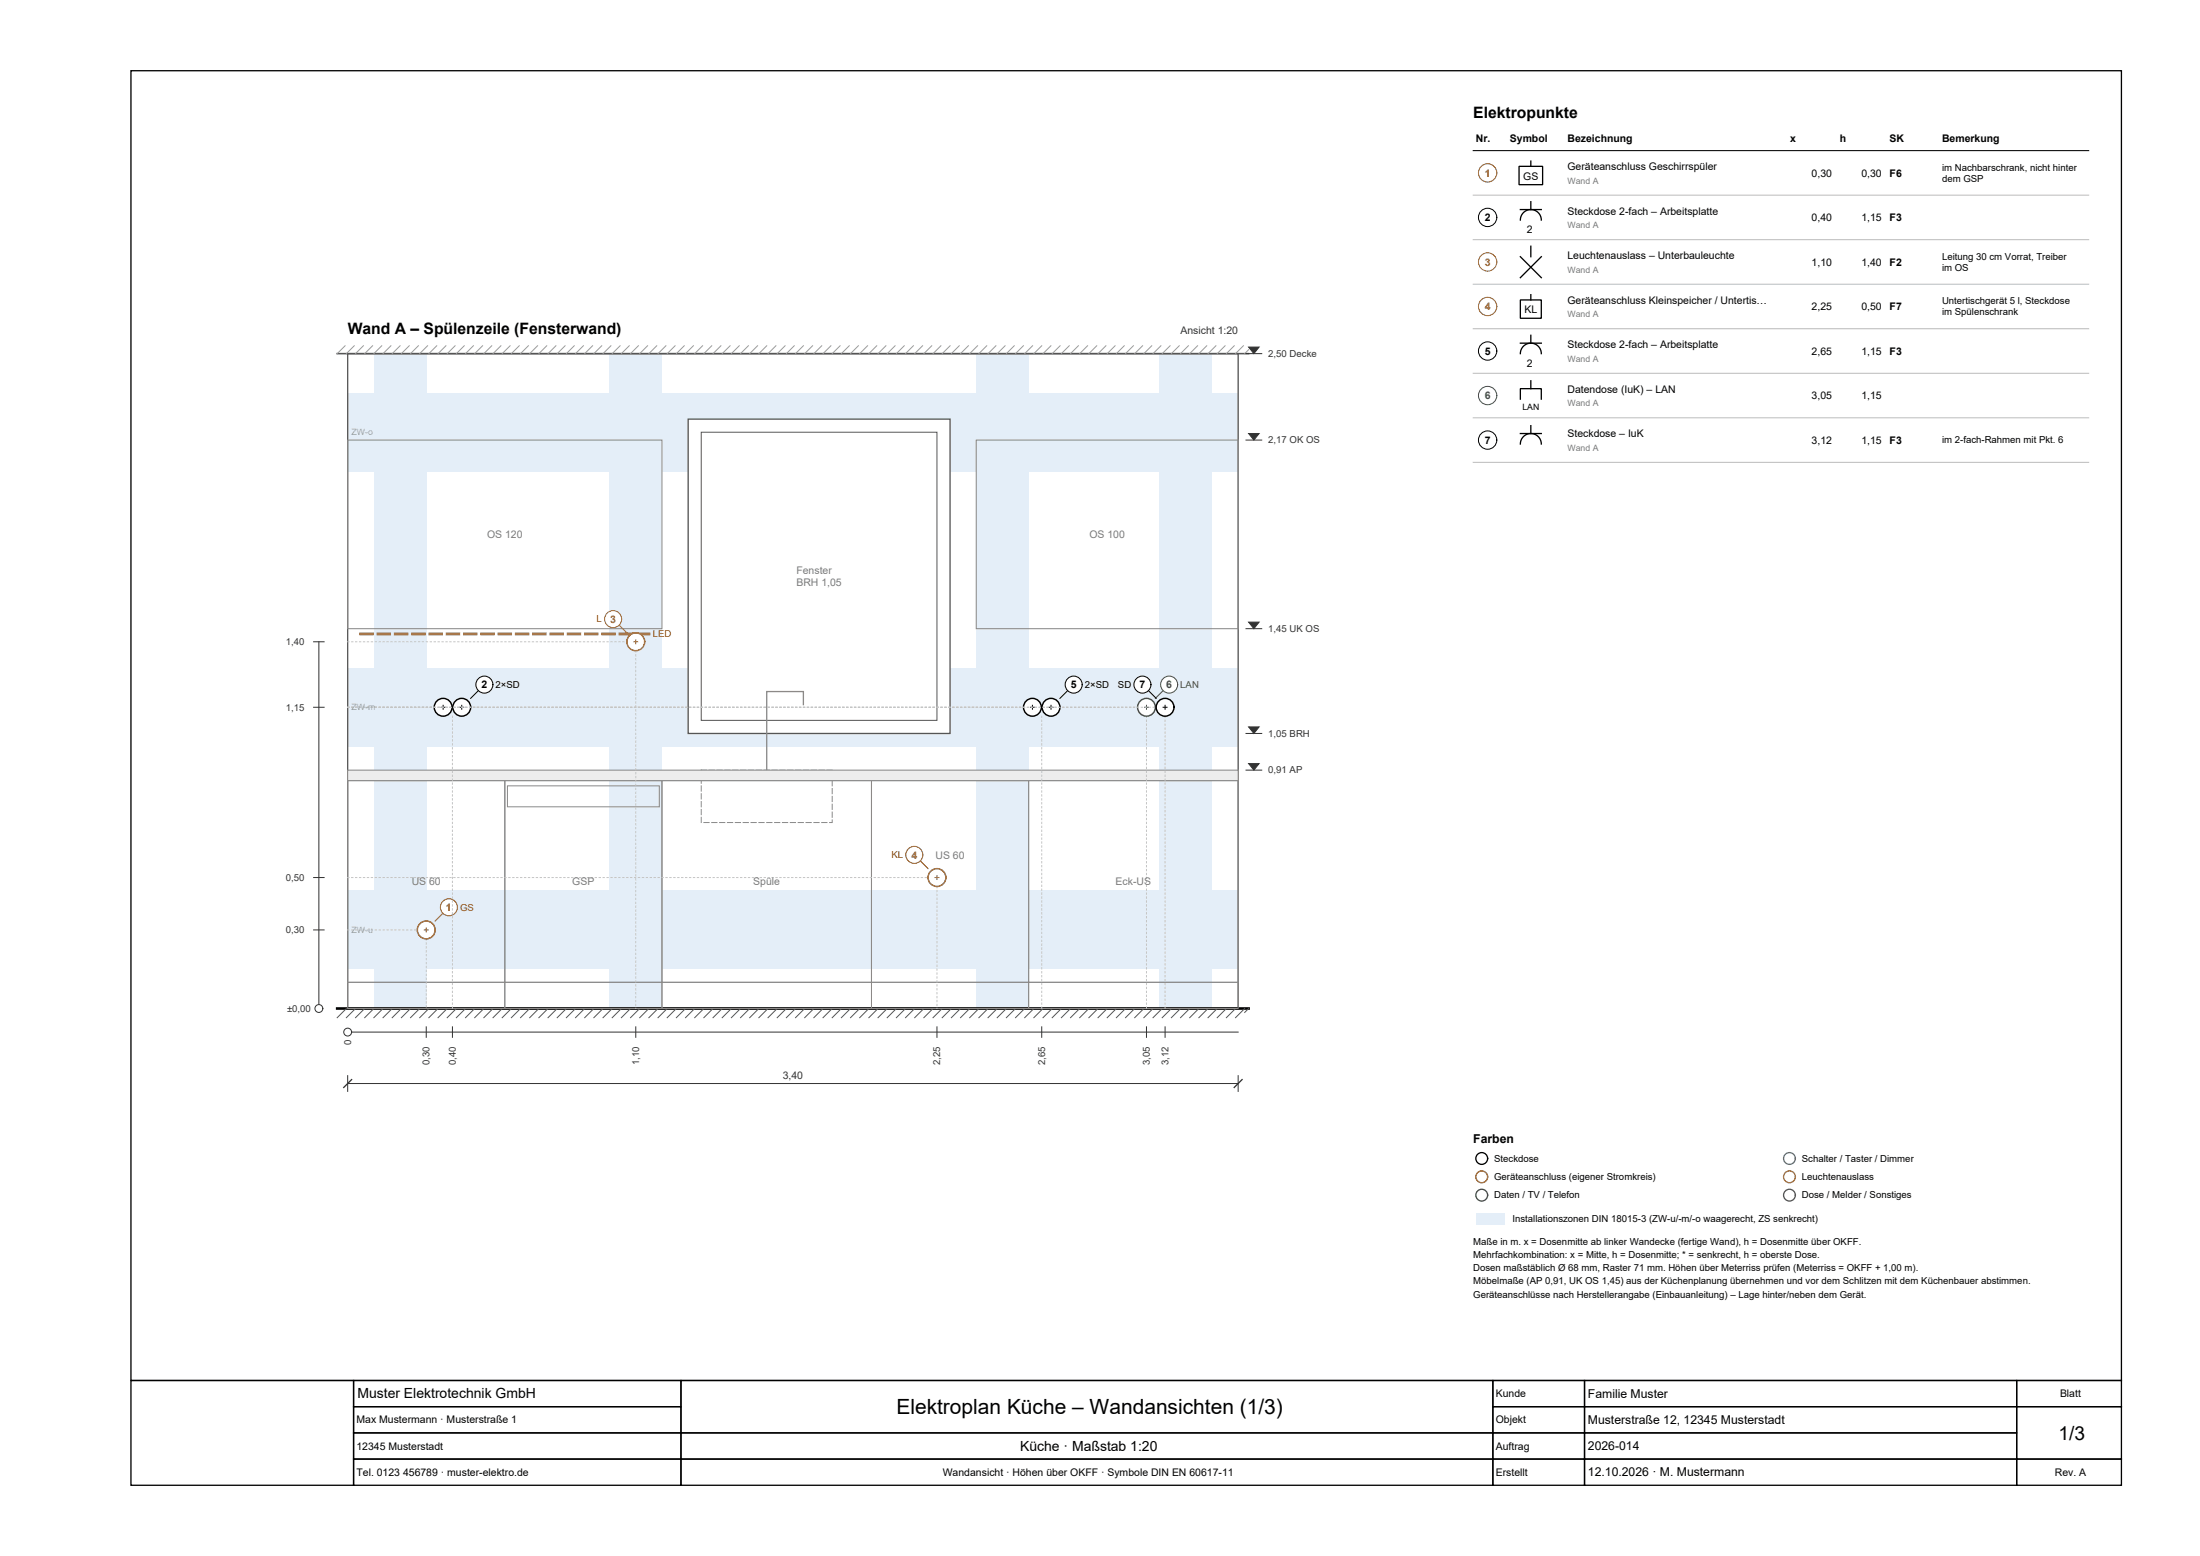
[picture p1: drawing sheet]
<svg xmlns="http://www.w3.org/2000/svg" width="420mm" height="297mm" viewBox="0 0 420 297" stroke-linecap="round" stroke-linejoin="round" font-family="sans-serif">
<g fill="#e4eef8">
<path d="M66.4 170h170v15h-170z" fill-rule="evenodd"/>
<path d="M66.4 75h170v15h-170z" fill-rule="evenodd"/>
<path d="M66.4 127.5h170v15h-170z" fill-rule="evenodd"/>
<path d="M71.4 67.5h10v125h-10z" fill-rule="evenodd"/>
<path d="M221.4 67.5h10v125h-10z" fill-rule="evenodd"/>
<path d="M116.4 67.5h10v125h-10z" fill-rule="evenodd"/>
<path d="M186.4 67.5h10v125h-10z" fill-rule="evenodd"/>
</g>
<path d="M66.4 67.5h170v125h-170z" fill="none" stroke="#555" stroke-width=".25"/>
<path d="M64.4 192.5h174" fill="none" stroke="#000" stroke-width=".5"/>
<g fill="none" stroke="#555" stroke-width=".19">
<path d="M66.1 192.5l-1.7 1.7M67.9 192.5l-1.8 1.7M69.6 192.5l-1.7 1.7M71.4 192.5l-1.8 1.7M73.1 192.5l-1.7 1.7M74.9 192.5l-1.8 1.7M76.6 192.5l-1.7 1.7M78.4 192.5l-1.8 1.7M80.1 192.5l-1.7 1.7M81.9 192.5l-1.8 1.7M83.6 192.5l-1.7 1.7M85.4 192.5l-1.8 1.7"/>
<path d="M87.1 192.5l-1.7 1.7M88.9 192.5l-1.8 1.7M90.6 192.5l-1.7 1.7M92.4 192.5l-1.8 1.7M94.1 192.5l-1.7 1.7M95.9 192.5l-1.8 1.7M97.6 192.5l-1.7 1.7M99.4 192.5l-1.8 1.7M101.1 192.5l-1.7 1.7M102.9 192.5l-1.8 1.7M104.6 192.5l-1.7 1.7M106.4 192.5l-1.8 1.7"/>
<path d="M108.1 192.5l-1.7 1.7M109.9 192.5l-1.8 1.7M111.6 192.5l-1.7 1.7M113.4 192.5l-1.8 1.7M115.1 192.5l-1.7 1.7M116.9 192.5l-1.8 1.7M118.6 192.5l-1.7 1.7M120.4 192.5l-1.8 1.7M122.1 192.5l-1.7 1.7M123.9 192.5l-1.8 1.7M125.6 192.5l-1.7 1.7M127.4 192.5l-1.8 1.7"/>
<path d="M129.1 192.5l-1.7 1.7M130.9 192.5l-1.8 1.7M132.6 192.5l-1.7 1.7M134.4 192.5l-1.8 1.7M136.1 192.5l-1.7 1.7M137.9 192.5l-1.8 1.7M139.6 192.5l-1.7 1.7M141.4 192.5l-1.8 1.7M143.1 192.5l-1.7 1.7M144.9 192.5l-1.8 1.7M146.6 192.5l-1.7 1.7M148.4 192.5l-1.8 1.7"/>
<path d="M150.1 192.5l-1.7 1.7M151.9 192.5l-1.8 1.7M153.6 192.5l-1.7 1.7M155.4 192.5l-1.8 1.7M157.1 192.5l-1.7 1.7M158.9 192.5l-1.8 1.7M160.6 192.5l-1.7 1.7M162.4 192.5l-1.8 1.7M164.1 192.5l-1.7 1.7M165.9 192.5l-1.8 1.7M167.6 192.5l-1.7 1.7M169.4 192.5l-1.8 1.7"/>
<path d="M171.1 192.5l-1.7 1.7M172.9 192.5l-1.8 1.7M174.6 192.5l-1.7 1.7M176.4 192.5l-1.8 1.7M178.1 192.5l-1.7 1.7M179.9 192.5l-1.8 1.7M181.6 192.5l-1.7 1.7M183.4 192.5l-1.8 1.7M185.1 192.5l-1.7 1.7M186.9 192.5l-1.8 1.7M188.6 192.5l-1.7 1.7M190.4 192.5l-1.8 1.7"/>
<path d="M192.1 192.5l-1.7 1.7M193.9 192.5l-1.8 1.7M195.6 192.5l-1.7 1.7M197.4 192.5l-1.8 1.7M199.1 192.5l-1.7 1.7M200.9 192.5l-1.8 1.7M202.6 192.5l-1.7 1.7M204.4 192.5l-1.8 1.7M206.1 192.5l-1.7 1.7M207.9 192.5l-1.8 1.7M209.6 192.5l-1.7 1.7M211.4 192.5l-1.8 1.7"/>
<path d="M213.1 192.5l-1.7 1.7M214.9 192.5l-1.8 1.7M216.6 192.5l-1.7 1.7M218.4 192.5l-1.8 1.7M220.1 192.5l-1.7 1.7M221.9 192.5l-1.8 1.7M223.6 192.5l-1.7 1.7M225.4 192.5l-1.8 1.7M227.1 192.5l-1.7 1.7M228.9 192.5l-1.8 1.7M230.6 192.5l-1.7 1.7M232.4 192.5l-1.8 1.7"/>
<path d="M234.1 192.5l-1.7 1.7M235.9 192.5l-1.8 1.7M237.6 192.5l-1.7 1.7M238.4 192.5l-.8 .7"/>
</g>
<path d="M64.4 67.5h174" fill="none" stroke="#555" stroke-width=".3"/>
<g fill="none" stroke="#9a9a9a" stroke-width=".19">
<path d="M65.9 66l-1.5 1.5M67.6 66l-1.5 1.5M69.4 66l-1.5 1.5M71.1 66l-1.5 1.5M72.9 66l-1.5 1.5M74.6 66l-1.5 1.5M76.4 66l-1.5 1.5M78.1 66l-1.5 1.5M79.9 66l-1.5 1.5M81.6 66l-1.5 1.5M83.4 66l-1.5 1.5M85.1 66l-1.5 1.5"/>
<path d="M86.9 66l-1.5 1.5M88.6 66l-1.5 1.5M90.4 66l-1.5 1.5M92.1 66l-1.5 1.5M93.9 66l-1.5 1.5M95.6 66l-1.5 1.5M97.4 66l-1.5 1.5M99.1 66l-1.5 1.5M100.9 66l-1.5 1.5M102.6 66l-1.5 1.5M104.4 66l-1.5 1.5M106.1 66l-1.5 1.5"/>
<path d="M107.9 66l-1.5 1.5M109.6 66l-1.5 1.5M111.4 66l-1.5 1.5M113.1 66l-1.5 1.5M114.9 66l-1.5 1.5M116.6 66l-1.5 1.5M118.4 66l-1.5 1.5M120.1 66l-1.5 1.5M121.9 66l-1.5 1.5M123.6 66l-1.5 1.5M125.4 66l-1.5 1.5M127.1 66l-1.5 1.5"/>
<path d="M128.9 66l-1.5 1.5M130.6 66l-1.5 1.5M132.4 66l-1.5 1.5M134.1 66l-1.5 1.5M135.9 66l-1.5 1.5M137.6 66l-1.5 1.5M139.4 66l-1.5 1.5M141.1 66l-1.5 1.5M142.9 66l-1.5 1.5M144.6 66l-1.5 1.5M146.4 66l-1.5 1.5M148.1 66l-1.5 1.5"/>
<path d="M149.9 66l-1.5 1.5M151.6 66l-1.5 1.5M153.4 66l-1.5 1.5M155.1 66l-1.5 1.5M156.9 66l-1.5 1.5M158.6 66l-1.5 1.5M160.4 66l-1.5 1.5M162.1 66l-1.5 1.5M163.9 66l-1.5 1.5M165.6 66l-1.5 1.5M167.4 66l-1.5 1.5M169.1 66l-1.5 1.5"/>
<path d="M170.9 66l-1.5 1.5M172.6 66l-1.5 1.5M174.4 66l-1.5 1.5M176.1 66l-1.5 1.5M177.9 66l-1.5 1.5M179.6 66l-1.5 1.5M181.4 66l-1.5 1.5M183.1 66l-1.5 1.5M184.9 66l-1.5 1.5M186.6 66l-1.5 1.5M188.4 66l-1.5 1.5M190.1 66l-1.5 1.5"/>
<path d="M191.9 66l-1.5 1.5M193.6 66l-1.5 1.5M195.4 66l-1.5 1.5M197.1 66l-1.5 1.5M198.9 66l-1.5 1.5M200.6 66l-1.5 1.5M202.4 66l-1.5 1.5M204.1 66l-1.5 1.5M205.9 66l-1.5 1.5M207.6 66l-1.5 1.5M209.4 66l-1.5 1.5M211.1 66l-1.5 1.5"/>
<path d="M212.9 66l-1.5 1.5M214.6 66l-1.5 1.5M216.4 66l-1.5 1.5M218.1 66l-1.5 1.5M219.9 66l-1.5 1.5M221.6 66l-1.5 1.5M223.4 66l-1.5 1.5M225.1 66l-1.5 1.5M226.9 66l-1.5 1.5M228.6 66l-1.5 1.5M230.4 66l-1.5 1.5M232.1 66l-1.5 1.5"/>
<path d="M233.9 66l-1.5 1.5M235.6 66l-1.5 1.5M237.4 66l-1.5 1.5M238.4 66.7l-.8 .8"/>
</g>
<path d="M131.4 80h50v60h-50z" fill-rule="evenodd" fill="#fff" stroke="#555" stroke-width=".25"/>
<path d="M133.9 82.5h45v55h-45z" fill="none" stroke="#555" stroke-width=".19"/>
<path d="M96.9 150h29v4h-29zM66.4 187.5h30v5h-30zM96.4 187.5h30v5h-30zM126.4 187.5h40v5h-40zM166.4 187.5h30v5h-30zM196.4 187.5h40v5h-40z" fill="none" stroke="#8a8a8a" stroke-width=".19"/>
<path d="M66.4 84h60v36h-60zM186.4 84h50v36h-50zM66.4 149h30v38.5h-30zM96.4 149h30v38.5h-30zM126.4 149h40v38.5h-40zM166.4 149h30v38.5h-30zM196.4 149h40v38.5h-40z" fill="none" stroke="#8a8a8a" stroke-width=".2"/>
<path d="M133.9 147h25v10h-25z" fill="none" stroke="#8a8a8a" stroke-width=".19" stroke-dasharray="1 .5"/>
<path d="M153.4 134.5v-2.5h-7v15" fill="none" stroke="#8a8a8a" stroke-width=".25"/>
<path d="M66.4 147h170v2h-170z" fill-rule="evenodd" fill="#ededed" stroke="#8a8a8a" stroke-width=".2"/>
<path d="M68.9 121h55" fill="none" stroke="#c87800" stroke-width=".55" stroke-dasharray="2.2 1.1"/>
<path d="M66.4 177.5h13.3M81.4 179.2v13.3" fill="none" stroke="#c4c4c4" stroke-width=".19" stroke-dasharray=".2 .5"/>
<circle cx="81.4" cy="177.5" r="1.7" fill="#fff" stroke="#b22222" stroke-width=".27"/>
<path d="M81 177.5h.7M81.4 177.1v.8M84.6 174.3l-1.5 1.5" fill="none" stroke="#b22222" stroke-width=".19"/>
<circle cx="85.7" cy="173.2" r="1.63" fill="#fff" stroke="#b22222" stroke-width=".19"/>
<path d="M66.4 135h16.5M86.4 136.7v55.8" fill="none" stroke="#c4c4c4" stroke-width=".19" stroke-dasharray=".2 .5"/>
<circle cx="84.6" cy="135" r="1.7" fill="#fff" stroke="#000" stroke-width=".27"/>
<path d="M84.2 135h.8M84.6 134.6v.8" fill="none" stroke="#000" stroke-width=".19"/>
<circle cx="88.1" cy="135" r="1.7" fill="#fff" stroke="#000" stroke-width=".27"/>
<path d="M87.8 135h.7M88.1 134.6v.8M91.3 131.8l-1.5 1.5" fill="none" stroke="#000" stroke-width=".19"/>
<circle cx="92.5" cy="130.7" r="1.63" fill="#fff" stroke="#000" stroke-width=".19"/>
<path d="M66.4 122.5h53.3M121.4 124.2v68.3" fill="none" stroke="#c4c4c4" stroke-width=".19" stroke-dasharray=".2 .5"/>
<circle cx="121.4" cy="122.5" r="1.7" fill="#fff" stroke="#c87800" stroke-width=".27"/>
<path d="M118.2 119.3l1.5 1.5M121 122.5h.7M121.4 122.1v.8" fill="none" stroke="#c87800" stroke-width=".19"/>
<circle cx="117" cy="118.2" r="1.63" fill="#fff" stroke="#c87800" stroke-width=".19"/>
<path d="M66.4 167.5h110.8M178.9 169.2v23.3" fill="none" stroke="#c4c4c4" stroke-width=".19" stroke-dasharray=".2 .5"/>
<circle cx="178.9" cy="167.5" r="1.7" fill="#fff" stroke="#b22222" stroke-width=".27"/>
<path d="M175.7 164.3l1.5 1.5M178.5 167.5h.7M178.9 167.1v.8" fill="none" stroke="#b22222" stroke-width=".19"/>
<circle cx="174.5" cy="163.2" r="1.63" fill="#fff" stroke="#b22222" stroke-width=".19"/>
<path d="M66.4 135h129M198.9 136.7v55.8" fill="none" stroke="#c4c4c4" stroke-width=".19" stroke-dasharray=".2 .5"/>
<circle cx="197.1" cy="135" r="1.7" fill="#fff" stroke="#000" stroke-width=".27"/>
<path d="M196.7 135h.8M197.1 134.6v.8" fill="none" stroke="#000" stroke-width=".19"/>
<circle cx="200.6" cy="135" r="1.7" fill="#fff" stroke="#000" stroke-width=".27"/>
<path d="M200.3 135h.7M200.6 134.6v.8M203.8 131.8l-1.5 1.5" fill="none" stroke="#000" stroke-width=".19"/>
<circle cx="205" cy="130.7" r="1.63" fill="#fff" stroke="#000" stroke-width=".19"/>
<path d="M66.4 135h150.8M218.9 136.7v55.8" fill="none" stroke="#c4c4c4" stroke-width=".19" stroke-dasharray=".2 .5"/>
<circle cx="218.9" cy="135" r="1.7" fill="#fff" stroke="#2e7d32" stroke-width=".27"/>
<path d="M218.5 135h.7M218.9 134.6v.8M222.1 131.8l-1.5 1.5" fill="none" stroke="#2e7d32" stroke-width=".19"/>
<circle cx="223.2" cy="130.7" r="1.63" fill="#fff" stroke="#2e7d32" stroke-width=".19"/>
<path d="M66.4 135h154.3M222.4 136.7v55.8" fill="none" stroke="#c4c4c4" stroke-width=".19" stroke-dasharray=".2 .5"/>
<circle cx="222.4" cy="135" r="1.7" fill="#fff" stroke="#000" stroke-width=".27"/>
<path d="M219.2 131.8l1.5 1.5M222 135h.8M222.4 134.6v.8" fill="none" stroke="#000" stroke-width=".19"/>
<circle cx="218.1" cy="130.7" r="1.63" fill="#fff" stroke="#000" stroke-width=".19"/>
<path d="M60.9 122.5v70" fill="none" stroke="#333" stroke-width=".19"/>
<circle cx="60.9" cy="192.5" r=".75" fill="#fff" stroke="#333" stroke-width=".19"/>
<path d="M59.9 135h2M59.9 122.5h2M59.9 177.5h2M59.9 167.5h2M66.4 197h170" fill="none" stroke="#333" stroke-width=".19"/>
<circle cx="66.4" cy="197" r=".75" fill="#fff" stroke="#333" stroke-width=".19"/>
<g fill="none" stroke="#333" stroke-width=".19">
<path d="M237.9 67.5h3M237.9 84h3M237.9 120h3M237.9 140h3M237.9 147h3M81.4 196v2M86.4 196v2M121.4 196v2M178.9 196v2M198.9 196v2M218.9 196v2M222.4 196v2"/>
<path d="M66.4 206.8h170M66.4 205.3v3M236.4 205.3v3"/>
</g>
<path d="M67.1 206.1l-1.5 1.5M237.1 206.1l-1.5 1.5" fill="none" stroke="#333" stroke-width=".25"/>
<g fill="#333" stroke="#333" stroke-width=".19">
<path d="M238.4 66.2h2l-1 1.3z"/>
<path d="M238.4 82.7h2l-1 1.3z"/>
<path d="M238.4 118.7h2l-1 1.3z"/>
<path d="M238.4 138.7h2l-1 1.3z"/>
<path d="M238.4 145.7h2l-1 1.3z"/>
</g>
<path d="M281.2 28.8h117.5" fill="none" stroke="#000" stroke-width=".2"/>
<g fill="none" stroke="#b22222" stroke-width=".19">
<circle cx="284" cy="33" r="1.75"/>
<circle cx="284" cy="58.5" r="1.75"/>
</g>
<path d="M281.2 37.3h117.5M281.2 45.8h117.5M281.2 54.3h117.5M281.2 62.7h117.5M281.2 71.2h117.5M281.2 79.7h117.5M281.2 88.2h117.5" fill="none" stroke="#bbb" stroke-width=".19"/>
<g fill="none" stroke="#000" stroke-width=".19">
<circle cx="284" cy="41.5" r="1.75"/>
<circle cx="284" cy="67" r="1.75"/>
<circle cx="284" cy="84" r="1.75"/>
</g>
<circle cx="284" cy="50" r="1.75" fill="none" stroke="#c87800" stroke-width=".19"/>
<circle cx="284" cy="75.5" r="1.75" fill="none" stroke="#2e7d32" stroke-width=".19"/>
<circle cx="282.9" cy="221.1" r="1.13" fill="#fff" stroke="#000" stroke-width=".25"/>
<circle cx="341.6" cy="221.1" r="1.13" fill="#fff" stroke="#1f5fbf" stroke-width=".25"/>
<circle cx="282.9" cy="224.6" r="1.13" fill="#fff" stroke="#b22222" stroke-width=".25"/>
<circle cx="341.6" cy="224.6" r="1.13" fill="#fff" stroke="#c87800" stroke-width=".25"/>
<circle cx="282.9" cy="228.1" r="1.13" fill="#fff" stroke="#2e7d32" stroke-width=".25"/>
<circle cx="341.6" cy="228.1" r="1.13" fill="#fff" stroke="#555" stroke-width=".25"/>
<path d="M281.7 231.5h5.5v2.2h-5.5z" fill-rule="evenodd" fill="#e4eef8"/>
<g fill="none" stroke="#000" stroke-width=".25">
<path d="M25 13.5h380v250h-380zM290 31.8h4.5v3.5h-4.5zM292.2 30.8v1M292.2 38.5v1.5M290.2 57.3h4v3.5h-4zM290.2 42a2 2 0 0 1 2-2 2 2 0 0 1 2 2M290.2 40h4M290.2 49l4 4M292.2 47v2M292.2 56.3v1M294.2 49l-4 4M290.2 67.5a2 2 0 0 1 2-2 2 2 0 0 1 2 2"/>
<path d="M290.2 76.2v-2h4v2M290.2 65.5h4M292.2 64v1.5M292.2 72.7v1.5M290.2 84.7a2 2 0 0 1 2-2 2 2 0 0 1 2 2M290.2 82.7h4M292.2 81.2v1.5M25 263.5h42.5v20h-42.5zM67.5 263.5h62.5v5h-62.5zM67.5 268.5h62.5v5h-62.5zM67.5 273.5h62.5v5h-62.5zM67.5 278.5h62.5v5h-62.5z"/>
<path d="M130 263.5h155v10h-155zM130 273.5h155v5h-155zM130 278.5h155v5h-155zM285 263.5h17.5v5h-17.5zM285 268.5h17.5v5h-17.5zM285 273.5h17.5v5h-17.5zM285 278.5h17.5v5h-17.5zM302.5 263.5h82.5v5h-82.5zM302.5 268.5h82.5v5h-82.5zM302.5 273.5h82.5v5h-82.5zM302.5 278.5h82.5v5h-82.5zM385 263.5h20v5h-20z"/>
<path d="M385 268.5h20v10h-20zM385 278.5h20v5h-20z"/>
</g>
<text font-size="4" x="171.1" y="269.9">Elektroplan Küche – Wandansichten (1/3)</text>
<text font-size="3.7" x="393" y="274.8">1/3</text>
<g font-size="3">
<text x="281.2" y="22.5">Elektropunkte</text>
<text x="66.4" y="63.7">Wand A – Spülenzeile (Fensterwand)</text>
</g>
<g font-size="2.7">
<text x="68.2" y="266.9">Muster Elektrotechnik GmbH</text>
<text x="194.8" y="276.9">Küche · Maßstab 1:20</text>
</g>
<g font-size="2.3">
<text x="281.2" y="218.1">Farben</text>
<text x="303.1" y="266.8">Familie Muster</text>
<text x="303.1" y="271.8">Musterstraße 12, 12345 Musterstadt</text>
<text x="303.1" y="276.8">2026-014</text>
<text x="303.1" y="281.8">12.10.2026 · M. Mustermann</text>
</g>
<g font-size="2">
<text x="281.7" y="27.1">Nr.</text>
<text x="288.2" y="27.1">Symbol</text>
<text x="299.2" y="27.1">Bezeichnung</text>
<text x="341.7" y="27.1">x</text>
<text x="351.2" y="27.1">h</text>
<text x="360.7" y="27.1">SK</text>
<text x="370.7" y="27.1">Bemerkung</text>
<text x="290.8" y="34.3">GS</text>
<text x="299.2" y="32.4">Geräteanschluss Geschirrspüler</text>
<text x="345.9" y="33.7">0,30</text>
<text x="355.4" y="33.7">0,30</text>
<text x="360.7" y="33.7">F6</text>
<text x="299.2" y="40.9">Steckdose 2-fach – Arbeitsplatte</text>
<text x="283.4" y="42.2">2</text>
<text x="291.5" y="44.5">2</text>
<text x="345.9" y="42.2">0,40</text>
<text x="355.4" y="42.2">1,15</text>
<text x="360.7" y="42.2">F3</text>
<text x="299.2" y="49.4">Leuchtenauslass – Unterbauleuchte</text>
<text x="345.9" y="50.7">1,10</text>
<text x="355.4" y="50.7">1,40</text>
<text x="360.7" y="50.7">F2</text>
<text x="291" y="59.8">KL</text>
<text x="299.2" y="57.9">Geräteanschluss Kleinspeicher / Untertis…</text>
<text x="345.9" y="59.2">2,25</text>
<text x="355.4" y="59.2">0,50</text>
<text x="360.7" y="59.2">F7</text>
<text x="283.4" y="67.7">5</text>
<text x="291.5" y="70">2</text>
<text x="299.2" y="66.4">Steckdose 2-fach – Arbeitsplatte</text>
<text x="345.9" y="67.7">2,65</text>
<text x="355.4" y="67.7">1,15</text>
<text x="360.7" y="67.7">F3</text>
<text x="299.2" y="74.9">Datendose (IuK) – LAN</text>
<text x="345.9" y="76.2">3,05</text>
<text x="355.4" y="76.2">1,15</text>
<text x="299.2" y="83.4">Steckdose – IuK</text>
<text x="283.4" y="84.7">7</text>
<text x="345.9" y="84.7">3,12</text>
<text x="355.4" y="84.7">1,15</text>
<text x="360.7" y="84.7">F3</text>
<text x="91.9" y="131.4">2</text>
<text x="204.4" y="131.4">5</text>
<text x="217.5" y="131.4">7</text>
<text x="285.6" y="266.7">Kunde</text>
<text x="393.3" y="266.7">Blatt</text>
<text x="68.1" y="271.7">Max Mustermann · Musterstraße 1</text>
<text x="285.6" y="271.7">Objekt</text>
<text x="68.1" y="276.7">12345 Musterstadt</text>
<text x="68.1" y="281.7">Tel. 0123 456789 · muster-elektro.de</text>
<text x="180" y="281.7">Wandansicht · Höhen über OKFF · Symbole DIN EN 60617-11</text>
<text x="285.6" y="276.7">Auftrag</text>
<text x="285.6" y="281.7">Erstellt</text>
<text x="392.3" y="281.7">Rev. A</text>
</g>
<g font-size="2" fill="#b22222">
<text x="283.4" y="33.7">1</text>
<text x="283.4" y="59.2">4</text>
<text x="174" y="163.9">4</text>
<text x="85.1" y="173.9">1</text>
</g>
<g font-size="2" fill="#c87800">
<text x="283.4" y="50.7">3</text>
<text x="116.5" y="118.9">3</text>
</g>
<g font-size="2" fill="#333">
<text x="225.4" y="63.8">Ansicht 1:20</text>
<text x="149.4" y="205.9">3,40</text>
</g>
<g font-size="2" fill="#2e7d32">
<text x="283.4" y="76.2">6</text>
<text x="222.6" y="131.4">6</text>
</g>
<g font-size="2" fill="#7a7a7a">
<text x="93" y="102.7">OS 120</text>
<text x="208" y="102.7">OS 100</text>
<text x="152" y="109.5">Fenster</text>
<text x="152" y="111.8">BRH 1,05</text>
<text x="178.6" y="163.9">US 60</text>
<text x="78.6" y="168.9">US 60</text>
<text x="109.3" y="168.9">GSP</text>
<text x="143.8" y="168.9">Spüle</text>
<text x="213" y="168.9">Eck-US</text>
</g>
<g font-size="1.8">
<text x="370.7" y="32.6">im Nachbarschrank, nicht hinter</text>
<text x="370.7" y="34.7">dem GSP</text>
<text x="370.7" y="49.6">Leitung 30 cm Vorrat, Treiber</text>
<text x="370.7" y="51.7">im OS</text>
<text x="370.7" y="58.1">Untertischgerät 5 l, Steckdose</text>
<text x="370.7" y="60.2">im Spülenschrank</text>
<text x="370.7" y="84.6">im 2-fach-Rahmen mit Pkt. 6</text>
<text x="94.6" y="131.3">2×SD</text>
<text x="207.1" y="131.3">2×SD</text>
<text x="213.4" y="131.3">SD</text>
<text x="285.2" y="221.8">Steckdose</text>
<text x="344" y="221.8">Schalter / Taster / Dimmer</text>
<text x="285.2" y="225.3">Geräteanschluss (eigener Stromkreis)</text>
<text x="344" y="225.3">Leuchtenauslass</text>
<text x="285.2" y="228.8">Daten / TV / Telefon</text>
<text x="288.7" y="233.3">Installationszonen DIN 18015-3 (ZW-u/-m/-o waagerecht, ZS senkrecht)</text>
<text x="344" y="228.8">Dose / Melder / Sonstiges</text>
<text x="281.2" y="237.7">Maße in m. x = Dosenmitte ab linker Wandecke (fertige Wand), h = Dosenmitte über OKFF.</text>
<text x="281.2" y="240.2">Mehrfachkombination: x = Mitte, h = Dosenmitte; * = senkrecht, h = oberste Dose.</text>
<text x="281.2" y="242.7">Dosen maßstäblich Ø 68 mm, Raster 71 mm. Höhen über Meterriss prüfen (Meterriss = OKFF + 1,00 m).</text>
<text x="281.2" y="245.2">Möbelmaße (AP 0,91, UK OS 1,45) aus der Küchenplanung übernehmen und vor dem Schlitzen mit dem Küchenbauer abstimmen.</text>
<text x="281.2" y="247.7">Geräteanschlüsse nach Herstellerangabe (Einbauanleitung) – Lage hinter/neben dem Gerät.</text>
</g>
<g font-size="1.8" fill="#333">
<text x="242.1" y="68.1">2,50 Decke</text>
<text x="242.1" y="84.6">2,17 OK OS</text>
<text x="54.6" y="123.1">1,40</text>
<text x="242.1" y="120.6">1,45 UK OS</text>
<text x="54.6" y="135.6">1,15</text>
<text x="242.1" y="140.6">1,05 BRH</text>
<text x="242.1" y="147.6">0,91 AP</text>
<text x="54.6" y="168.1">0,50</text>
<text x="54.6" y="178.1">0,30</text>
<text x="54.8" y="193.1">±0,00</text>
<text x="67" y="199.5" transform="rotate(-90 67 199.5)">0</text>
<text x="82" y="203.3" transform="rotate(-90 82 203.3)">0,30</text>
<text x="87" y="203.3" transform="rotate(-90 87 203.3)">0,40</text>
<text x="122" y="203.3" transform="rotate(-90 122 203.3)">1,10</text>
<text x="179.5" y="203.3" transform="rotate(-90 179.5 203.3)">2,25</text>
<text x="199.5" y="203.3" transform="rotate(-90 199.5 203.3)">2,65</text>
<text x="219.5" y="203.3" transform="rotate(-90 219.5 203.3)">3,05</text>
<text x="223.1" y="203.3" transform="rotate(-90 223.1 203.3)">3,12</text>
</g>
<g font-size="1.8" fill="#c87800">
<text x="113.9" y="118.8">L</text>
<text x="124.6" y="121.6">LED</text>
</g>
<text font-size="1.8" fill="#2e7d32" x="225.3" y="131.3">LAN</text>
<g font-size="1.8" fill="#b22222">
<text x="170.2" y="163.8">KL</text>
<text x="87.8" y="173.8">GS</text>
</g>
<g font-size="1.7" fill="#7a7a7a">
<text x="299.2" y="35.1">Wand A</text>
<text x="299.2" y="43.6">Wand A</text>
<text x="299.2" y="52.1">Wand A</text>
<text x="299.2" y="60.6">Wand A</text>
<text x="299.2" y="69.1">Wand A</text>
<text x="299.2" y="77.6">Wand A</text>
<text x="299.2" y="86.1">Wand A</text>
</g>
<g font-size="1.7" fill="#7ea2c8">
<text x="67.1" y="83.1">ZW-o</text>
<text x="67.1" y="135.6">ZW-m</text>
<text x="67.1" y="178.1">ZW-u</text>
</g>
<text font-size="1.7" x="290.6" y="78.3">LAN</text>
</svg>
